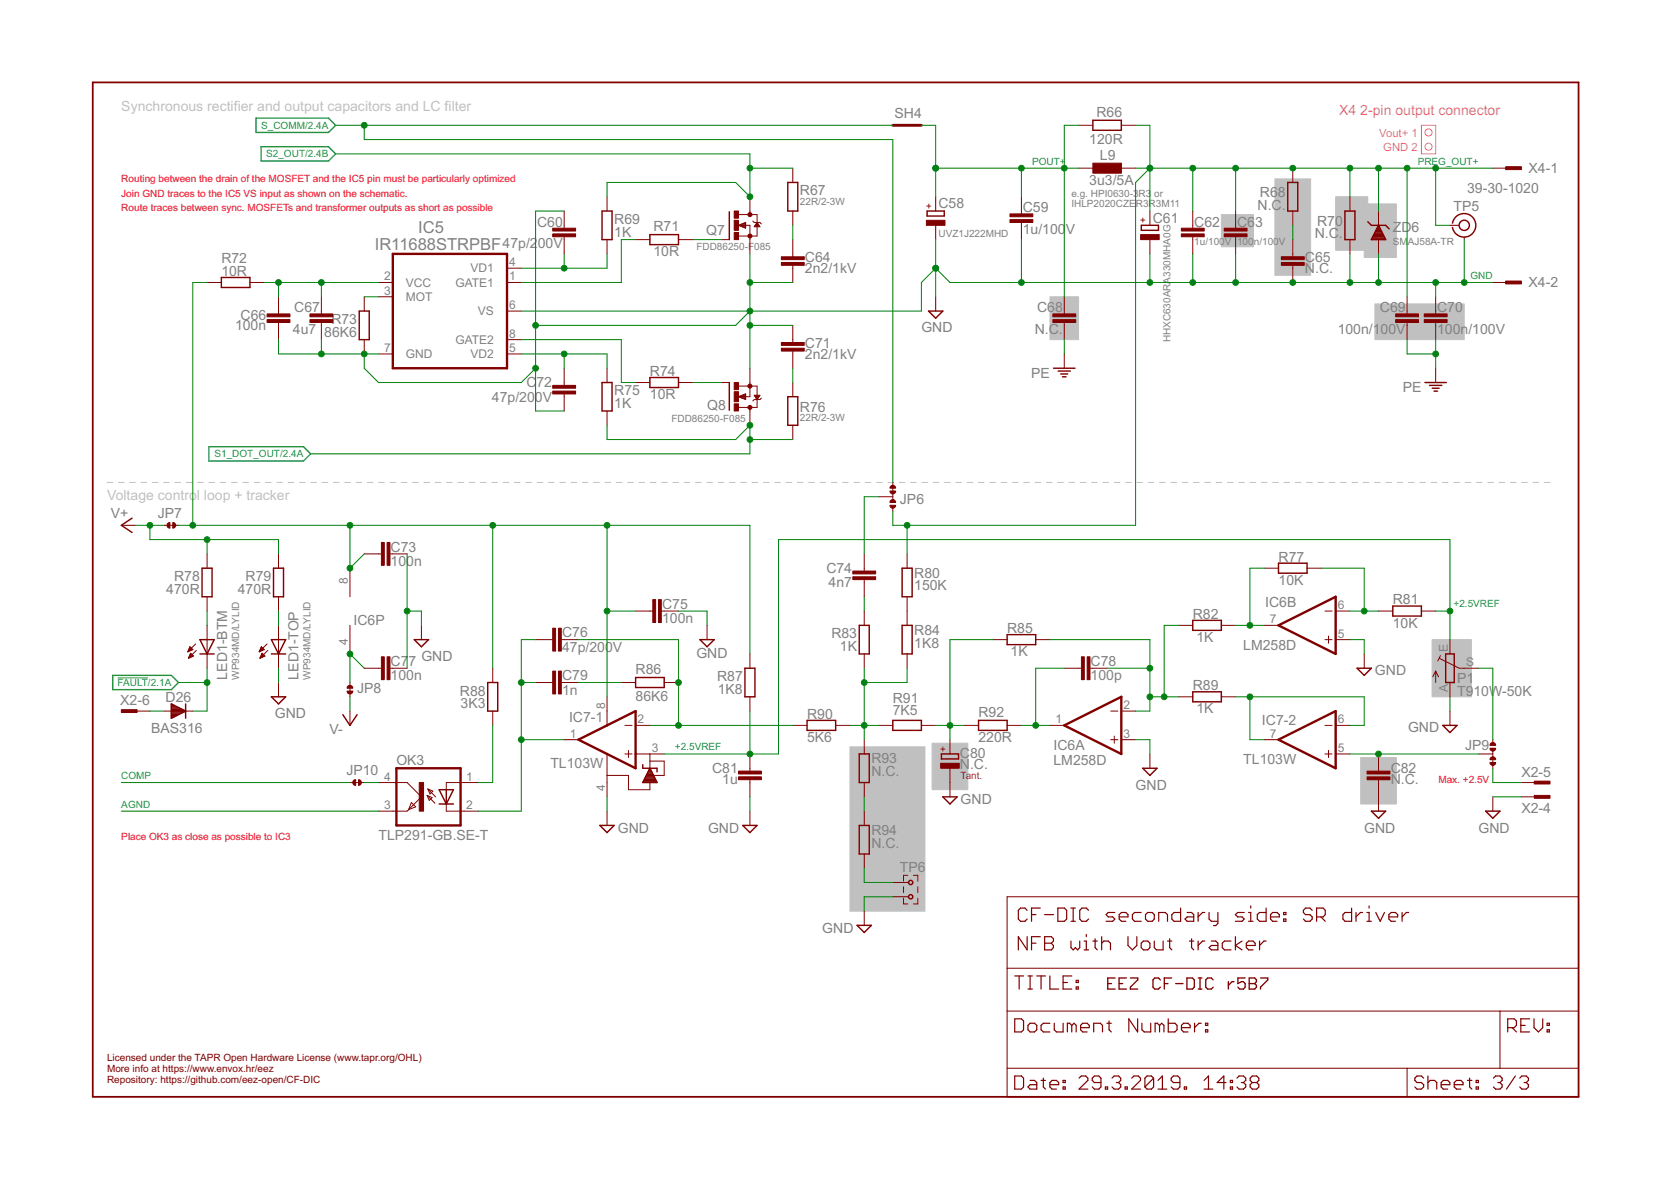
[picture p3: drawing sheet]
<svg xmlns="http://www.w3.org/2000/svg" width="297mm" height="210mm" viewBox="0 0 297 210" stroke-linecap="round" stroke-linejoin="round" font-family="sans-serif">
<g fill="none" stroke="#c0c0c0" stroke-width=".18">
<path d="M19 85.7h1M21 85.7h1.1M23.1 85.7h1M25.1 85.7h1M27.1 85.7h1M29.1 85.7h1M31.1 85.7h1M33.1 85.7h1M35.1 85.7h1M37.1 85.7h1M39.1 85.7h1.1M41.1 85.7h1.1"/>
<path d="M43.2 85.7h1M45.2 85.7h1M47.2 85.7h1M49.2 85.7h1M51.2 85.7h1M53.2 85.7h1M55.2 85.7h1.1M57.3 85.7h1M59.3 85.7h1M61.3 85.7h1M63.3 85.7h1M65.3 85.7h1"/>
<path d="M67.3 85.7h1M69.3 85.7h1M71.3 85.7h1M73.3 85.7h1.1M75.4 85.7h1M77.4 85.7h1M79.4 85.7h1M81.4 85.7h1M83.4 85.7h1M85.4 85.7h1M87.4 85.7h1M89.4 85.7h1"/>
<path d="M91.4 85.7h1.1M93.5 85.7h1M95.5 85.7h1M97.5 85.7h1M99.5 85.7h1M101.5 85.7h1M103.5 85.7h1M105.5 85.7h1.1M107.5 85.7h1.1M109.6 85.7h1M111.6 85.7h1M113.6 85.7h1"/>
<path d="M115.6 85.7h1M117.6 85.7h1M119.6 85.7h1M121.6 85.7h1M123.6 85.7h1.1M125.6 85.7h1.1M127.7 85.7h1M129.7 85.7h1M131.7 85.7h1M133.7 85.7h1M135.7 85.7h1M137.7 85.7h1"/>
<path d="M139.7 85.7h1M141.7 85.7h1M143.7 85.7h1.1M145.8 85.7h1M147.8 85.7h1M149.8 85.7h1M151.8 85.7h1M153.8 85.7h1M155.8 85.7h1M157.8 85.7h1.1M159.9 85.7h1M161.9 85.7h1"/>
<path d="M163.9 85.7h1M165.9 85.7h1M167.9 85.7h1M169.9 85.7h1M171.9 85.7h1M173.9 85.7h1M175.9 85.7h1.1M177.9 85.7h1.1M180 85.7h1M182 85.7h1M184 85.7h1M186 85.7h1"/>
<path d="M188 85.7h1M190 85.7h1M192 85.7h1M194 85.7h1.1M196.1 85.7h1M198.1 85.7h1M200.1 85.7h1M202.1 85.7h1M204.1 85.7h1M206.1 85.7h1M208.1 85.7h1M210.1 85.7h1.1"/>
<path d="M212.2 85.7h1M214.2 85.7h1M216.2 85.7h1M218.2 85.7h1M220.2 85.7h1M222.2 85.7h1M224.2 85.7h1M226.2 85.7h1M228.2 85.7h1.1M230.3 85.7h1M232.3 85.7h1M234.3 85.7h1"/>
<path d="M236.3 85.7h1M238.3 85.7h1M240.3 85.7h1M242.3 85.7h1M244.3 85.7h1M246.4 85.7h1M248.4 85.7h1M250.4 85.7h1M252.4 85.7h1M254.4 85.7h1M256.4 85.7h1M258.4 85.7h1"/>
<path d="M260.4 85.7h1.1M262.4 85.7h1.1M264.5 85.7h1M266.5 85.7h1M268.5 85.7h1M270.5 85.7h1M272.5 85.7h1M274.5 85.7h1"/>
</g>
<g fill="#c0c0c0" stroke="#c0c0c0" stroke-width=".18">
<path d="M254.6 113.7h7v10.1h-7z"/>
<path d="M242.5 36.2h5.7v9.6h-5.7z"/>
<path d="M217.1 38.1h5.7v5.8h-5.7z"/>
<path d="M226.6 31.8h6.4v17.1h-6.4z"/>
<path d="M244.4 54h15.9v6.4h-15.9z"/>
<path d="M165.7 132.1h6.3v8.3h-6.3z"/>
<path d="M237.4 35h5.7v9.5h-5.7z"/>
<path d="M241.9 134.6h6.3v8.3h-6.3z"/>
<path d="M186.6 52.7h5.1v7.7h-5.1z"/>
<path d="M151.1 132.7h13.3v29.2h-13.3z"/>
</g>
<g fill="none" stroke="#800000" stroke-width=".21">
<path d="M180.4 173.5h1.5M181.2 173.5v2.3M182.6 161.8l-.4-.4h-.8l-.4 .4v1.5l.4 .4h.8l.4-.4M182.6 166.5v2.3l-1.6-2.3v2.3M182.7 173.5h.8M182.7 175.8h.8M183.1 173.5v2.3M183.4 162.6h.7M183.4 167.6h.7M184.3 173.5h1.5M184.9 161.4h-1.5v2.3M184.9 166.5h-1.5v2.3"/>
<path d="M185.1 173.5v2.3M185.7 162.6h1.6M185.7 166.5h1.2l.4 .4v.4l-.4 .3 .4 .4v.4l-.4 .4h-1.2zM185.7 167.6h1.2M186.6 173.5v2.3h1.6M188 161.4h1.2l.4 .4v1.5l-.4 .4h-1.2zM189 174.6h.7M190.4 161.4h.8M190.4 163.7h.8M190.4 167.3v1.1l.4 .4 .4-.4 .4 .4 .3-.4v-1.1M190.5 173.5h-1.5v2.3h1.5M190.8 161.4v2.3"/>
<path d="M191.3 175.4h.4v.4h-.4zM191.3 174.2h.4v.4h-.4zM192.7 168.8h.8M192.7 167.3h.4v1.5M193.1 166.1v.4M193.5 161.8l-.4-.4h-.8l-.4 .4v1.5l.4 .4h.8l.4-.4M194.3 167.3h.8M194.7 166.9v1.5l.4 .4M195.8 167.6l.4-.3h.8l.4 .3v1.2M195.8 166.5v2.3M198.2 162.2h-1.2l-.4 .4 .4 .4h.8l.4 .3-.4 .4h-1.2M198.9 163h1.6v-.4l-.4-.4h-.8l-.4 .4v.7l.4 .4h.8"/>
<path d="M200.5 166.5v1.5l.8 .8 .8-.8v-1.5M202.9 162.2h-1.2l-.4 .4v.7l.4 .4h1.2M203.2 167.3h.8l.4 .3v.8l-.4 .4h-.8l-.3-.4v-.8zM203.6 162.6l.4-.4h.8l.4 .4v.7l-.4 .4h-.8l-.4-.4zM205.2 167.3v1.1l.4 .4h1.2v-1.5M206 163.7v-1.5h1.1l.4 .4v1.1M207.5 167.3h.8M207.9 166.9v1.5l.4 .4M209.9 161.4v2.3h-1.2l-.4-.4v-.7l.4-.4h1.2M211 162.2h.8l.4 .4v1.1h-1.2l-.3-.4 .3-.3h1.2M211.4 167.3h.8M211.8 166.9v1.5l.4 .4"/>
<path d="M213 162.2v1.5M213 167.3v1.5M214.2 162.2h-.4l-.8 .8M214.2 167.3h-.4l-.8 .7M214.9 162.2v1.1l.4 .4h1.2M215.3 167.3h.8l.4 .3v1.2h-1.2l-.4-.4 .4-.4h1.2M216.5 162.2v1.9l-.4 .4h-.4M218.8 167.3h-1.1l-.4 .3v.8l.4 .4h1.1M219.6 166.5v2.3M220.8 167.3l-1.2 .7 1.2 .8M221.2 162.2h-1.2l-.4 .4 .4 .4h.8l.4 .3-.4 .4h-1.2M221.6 168h1.5v-.4l-.4-.3h-.7l-.4 .3v.8l.4 .4h.7"/>
<path d="M222 163.7h.7M222 162.2h.3v1.5M222.3 161v.4M223.9 167.3v1.5M225.1 161.4v2.3h-1.2l-.4-.4v-.7l.4-.4h1.2M225.1 167.3h-.4l-.8 .7M225.8 163h1.6v-.4l-.4-.4h-.8l-.4 .4v.7l.4 .4h.8M228.2 163.3h.4v.4h-.4zM228.2 162.2h.4v.4h-.4zM233.3 161.8l-.4-.4h-.8l-.4 .4v.4l.4 .4h.8l.4 .4v.3l-.4 .4h-.8l-.4-.4M234 163h1.2l.4-.4v-.8l-.4-.4h-1.2v2.3M234.8 163l.8 .7"/>
<path d="M240.3 161.4v2.3h-1.2l-.4-.4v-.7l.4-.4h1.2M241 162.2v1.5M242.2 162.2h-.4l-.8 .8M243 163.7h.8M243 162.2h.4v1.5M243.4 161v.4M244.6 162.2l.7 1.5 .8-1.5M246.9 163h1.6v-.4l-.4-.4h-.8l-.4 .4v.7l.4 .4h.8M249.2 162.2v1.5M250.4 162.2h-.4l-.8 .8M180.4 181.1h1.2l.3 .4v1.5l-.3 .4h-1.2zM180.4 191.2h1.2l.3 .4v1.6l-.3 .4h-1.2z"/>
<path d="M182.7 182.2l.4-.3h.8l.4 .3v.8l-.4 .4h-.8l-.4-.4zM183.1 192h.8l.4 .4v1.2h-1.2l-.4-.4 .4-.4h1.2M185.1 192h.7M185.5 191.6v1.6l.3 .4M186.6 192.8h1.6v-.4l-.4-.4h-.8l-.4 .4v.8l.4 .4h.8M186.6 181.9h-1.1l-.4 .3v.8l.4 .4h1.1M187.4 181.9v1.1l.4 .4h1.2v-1.5M189 193.2h.4v.4h-.4zM189 192h.4v.4h-.4zM190.5 182.2l-.4-.3h-.4v1.5M190.5 182.2l.4-.3 .4 .3v1.2M190.5 182.2v1.2"/>
<path d="M191.8 191.6l.4-.4h.8l.4 .4v.4l-1.6 1.6h1.6M192.1 182.6h1.5v-.4l-.3-.3h-.8l-.4 .3v.8l.4 .4h.8M194.4 183.4v-1.5h1.2l.4 .3v1.2M195.7 192.4h-1.2l-.3-.4v-.4l.3-.4h.8l.4 .4v1.6l-.4 .4h-.8l-.3-.4M196.5 193.2h.4v.4h-.4zM196.8 181.9h.7M197.1 181.5v1.5l.4 .4M197.7 191.6l.4-.4h.7l.4 .4v.4l-.4 .4M198.4 192.4h.4M198.8 192.4l.4 .4v.4l-.4 .4h-.7l-.4-.4M200 193.2h.4v.4h-.4zM201.2 191.6l.4-.4h.7l.4 .4v.4l-1.5 1.6h1.5"/>
<path d="M202.2 181.1v2.3l-1.5-2.3v2.3M203 181.9v1.1l.4 .4h1.2v-1.5M205.1 191.6v1.6l-.4 .4h-.8l-.4-.4M205.1 191.6l-.4-.4h-.8l-.4 .4v1.6M205.1 191.6l-1.6 1.6M205.8 193.6h1.6M205.8 192l.8-.8v2.4M206.1 182.2l.4-.3 .4 .3v1.2M206.1 182.2l-.4-.3h-.4v1.5M206.1 182.2v1.2M207.7 181.1v2.3h1.2l.3-.4v-.8l-.3-.3h-1.2M209.7 192.4h-1.1l-.4-.4v-.4l.4-.4h.8l.3 .4v1.6l-.3 .4h-.8l-.4-.4"/>
<path d="M210 182.6h1.6v-.4l-.4-.3h-.8l-.4 .3v.8l.4 .4h.8M210.5 193.2h.4v.4h-.4zM212.3 181.9v1.5M213.5 181.9h-.4l-.8 .7M214 193.6h1.6M214 192l.8-.8v2.4M214.3 183h.4v.4h-.4zM214.3 181.9h.4v.3h-.4zM217.9 192.4h-1.5l1.2-1.2v2.4M218.7 193.2h.4v.4h-.4zM218.7 192h.4v.4h-.4zM219.9 191.6l.4-.4h.7l.4 .4v.4l-.4 .4"/>
<path d="M220.7 192.4h.3M221 192.4l.4 .4v.4l-.4 .4h-.7l-.4-.4M222.6 192.4l-.4 .4v.4l.4 .4h.8l.4-.4v-.4l-.4-.4M222.6 192.4l-.4-.4v-.4l.4-.4h.8l.4 .4v.4l-.4 .4M222.6 192.4h.8M253.1 191.6l-.4-.4h-.8l-.4 .4v.4l.4 .4h.8l.4 .4v.4l-.4 .4h-.8l-.4-.4M253.8 192.4l.4-.4h.8l.4 .4v1.2M253.8 191.2v2.4M256.2 192.8h1.5v-.4l-.4-.4h-.7l-.4 .4v.8l.4 .4h.7M258.5 192.8h1.6v-.4l-.4-.4h-.8l-.4 .4v.8l.4 .4h.8M260.9 192h.7M261.2 191.6v1.6l.4 .4"/>
<path d="M262.4 193.2h.4v.4h-.4zM262.4 192h.4v.4h-.4zM265.5 191.6l.4-.4h.7l.4 .4v.4l-.4 .4M266.3 192.4h.3M266.6 192.4l.4 .4v.4l-.4 .4h-.7l-.4-.4M268 182.6h1.2l.4-.4v-.7l-.4-.4h-1.2v2.3M268.8 182.6l.8 .8M269.4 191.2l-1.6 2.4M270.2 191.6l.3-.4h.8l.4 .4v.4l-.4 .4M270.3 182.2h.8M270.9 192.4h.4M271.3 192.4l.4 .4v.4l-.4 .4h-.8l-.3-.4"/>
<path d="M271.9 181.1h-1.6v2.3h1.6M272.7 181.1v1.5l.8 .8 .7-.8v-1.5M275 183h.4v.4h-.4zM275 181.9h.4v.3h-.4z"/>
</g>
<path d="M16.5 14.6h264.1v180.3h-264.1z" fill="none" stroke="#800000" stroke-width=".32"/>
<g fill="none" stroke="#800000" stroke-width=".18">
<path d="M100.3 37.5v3.1M107.9 35v2.5M131.3 38.1h3.3v3.9h-3.3M131.5 40h1M131.8 39.8h.7M132.1 39.7h.4M132.4 39.6h.1M133.3 35v3.1M133.8 39.3l.3 .2h1l.2 .3M134.3 40h.6M134.4 39.8h.4M134.5 39.7h.2"/>
<path d="M134.5 39.6h.1M134.6 39.5l.5 .8h-1zM140.9 29.9v2.5M140.9 37.5v2.5M166.3 35v2.5M181.6 35v3M181.6 39.5v3.1M191.7 22.3h2.6M191.7 29.9h2.6M199.3 22.3h2.6M199.3 29.9h2.6M204.4 37.5v2.5"/>
<path d="M212 37.5v3.1M219.6 37.5v3.1M229.8 29.9v2.5M229.8 37.5v2.5M240 35v2.5M245 37.5v2.5M265.4 29.9h2.5M36.8 50.2h2.5M44.4 50.2h2.6M49.5 52.7v3.1M49.5 57.3v3.1M57.1 52.7v3.1"/>
<path d="M57.1 57.3v3.1M64.7 52.7v2.6M67.3 50.2h2.5M67.3 52.7h2.5M90.1 50.2h2.6M90.1 55.3h2.6M90.1 47.7h2.6M100.3 42.1v3M107.9 42.6v2.5M113 42.6h2.5M120.6 42.6h2.5M128.2 42.6h1.4"/>
<path d="M131.3 40l1.2-.5v1.1zM131.4 40.1h1.1M131.7 40.2h.8M132 40.3h.5M132.3 40.4h.2M132.4 40h.9v5.1M134.1 40.2h.9M134.2 40.1h.7M140.9 42.6v3M140.9 47.2v3M140.9 57.8v3.1M166.3 40v2.6"/>
<path d="M166.3 52.7v2.6M189.2 52.7v3.1M189.2 57.3v3.1M204.4 42.6v2.5M212 42.1v3M219.6 42.1v3M229.8 42.6v3M229.8 47.2v3M240 42.6v2.5M245 42.6v2.5M250.1 52.7v3.1M250.1 57.3v3.1"/>
<path d="M255.2 52.7v3.1M255.2 57.3v3.1M257.7 40h1.6M260.3 42.1v.5M265.4 50.2h2.5M64.7 60.4v2.5M67.3 62.9h2.5M90.1 62.9h2.6M90.1 60.4h2.6M100.3 65.4v3.1M100.3 70v3M107.9 65.4v2.6"/>
<path d="M107.9 73v2.6M113 68h2.5M120.6 68h2.5M128.2 68h1.4M131.3 70.5l1.2-.5v1zM131.3 68.6h3.3v3.8h-3.3M131.4 70.5h1.1M131.5 70.6h1M131.7 70.4h.8M131.8 70.7h.7M132 70.2h.5M132.1 70.8h.4"/>
<path d="M132.3 70.1h.2M132.4 71h.1M133.3 65.4v5.1h-.9M133.3 72.4v3.2M134.1 70.3h1l-.5 .7zM134.1 70.4h.9M134.2 70.5h.7M134.3 70.6h.6M134.4 70.7h.4M134.5 70.8h.2M134.5 71h.1M135.3 70.8l-.2 .2h-1l-.3 .3"/>
<path d="M140.9 62.4v3M140.9 68v2.5M140.9 75.6v2.5M189.2 62.9v2.5M255.2 65.4v2.6M21.6 93.4h2.5M29.2 93.4h2.5M36.8 98.4v2.6M49.5 98.4v2.6M64.7 98.4h3.1M69.3 98.4h3.1M153.6 98.4v3.1"/>
<path d="M156.2 88.3h2.5M158.7 85.7v3.3M158.7 90.1v.7M161.2 98.4v2.6M33.4 115.8h.1M33.4 115.7h.3M33.5 115.6h.5M33.5 116.9h.2M33.5 115.5h.8M33.6 115.3h.5M33.6 116.8h.4M33.6 116.7h.6"/>
<path d="M33.7 115.2h.3M33.7 115.1h.2M33.7 116.5h.6M33.7 115h.1M33.7 116.4h.5M33.8 115l-.4 .8M33.8 115l.5 .5M33.8 116.3h.3M33.8 116.2h.2M33.9 116.1l.5 .5-.9 .4zM34.3 115.5l-.9 .3M34.8 114.4l-1.4 1.4"/>
<path d="M34.9 115.6l-1.4 1.4M36.8 106.1v2.5M36.8 111.1v7.7M46.1 115.8h.1M46.1 115.7h.3M46.2 115.6h.5M46.2 116.9h.2M46.2 115.5h.8M46.3 115.3h.5M46.3 116.8h.4M46.3 115.2h.4M46.3 116.7h.6"/>
<path d="M46.4 115.1h.2M46.4 116.5h.6M46.4 115h.1M46.4 116.4h.5M46.5 115l-.4 .8M46.5 115l.5 .5M46.5 116.3h.3M46.5 116.2h.2M46.6 116.1l.5 .5-.9 .4zM47 115.5l-.9 .3M47.5 114.4l-1.4 1.4M47.6 115.6l-1.4 1.4"/>
<path d="M49.5 106.1v2.5M49.5 111.1v7.7M62.2 101v5.1M62.2 111.1v5.1M64.7 118.8h3.1M69.3 118.8h3.1M74.9 111.1v2.6M87.6 118.8v2.5M95.2 113.7h3.1M99.8 113.7h3M113 108.6h3M117.6 108.6h3"/>
<path d="M125.7 111.1v2.6M133.3 116.2v2.6M153.6 103v3.1M153.6 108.6v2.5M153.6 116.2v2.6M161.2 106.1v5M161.2 116.2v2.6M176.5 113.7h2.5M184.1 113.7h2.5M189.2 118.8h3M193.8 118.8h3M209.5 111.1h2.5"/>
<path d="M217.1 111.1h2.5M224.7 101h2.6M224.7 111.1h2.6M232.3 101h2.6M235.5 108.6h1.3M235.5 113.7h1.3M236.2 113.1v1.2M237.4 108.6h2.6M237.4 113.7h2.6M242.5 116.2v2.6M245 108.6h2.6M252.7 108.6h2.5"/>
<path d="M255.2 119.3v2M255.2 119.3l-.5 1M255.2 119.3l.5 1M255.9 117l3.5 1.8h3.4M256.1 116.5l-.5 1M257.7 113.7v2.5M24.1 126.4h2.5M29.2 126.4h5.1M49.5 121.3v2.5M62.2 121.3v2.5M62.2 126.4v2.5M62.2 139.1h2.5"/>
<path d="M67.3 139.1h5.1l2.5 2.5-2.5 2.6h-5.1M85 139.1h-5.7v1.3M87.6 126.4v2.5M95.2 121.3h3.1M99.8 121.3h3M100.3 131.5h2.5M107.9 137.8h3.8v2.6h3.8v-1.3M107.9 123.8v5.1M107.9 134v7.6M110.4 121.3h2.6M111.1 128.9h1.3M111.1 134h1.3"/>
<path d="M111.7 133.4v1.2M113 128.9h2.5M113 134h5.1M115.5 134v2.5M115.5 135.3h2.6v2.5h-1.9M118.1 121.3h2.5M133.3 123.8v2.6M133.3 134v3.1M133.3 138.6v3M140.9 128.9h2.6M148.5 128.9h2.6M153.6 131.5v2.5"/>
<path d="M153.6 139.1v2.5M156.2 128.9h2.5M163.8 128.9h2.5M168.9 131.5v2.5M168.9 136.5v5.1M171.4 128.9h2.5M179 128.9h2.6M186.6 128.9h2.6M197.4 131.5h1.3M197.4 126.4h1.3M198.1 130.8v1.3M199.3 131.5h2.6"/>
<path d="M199.3 126.4h2.6M204.4 134v2.5M209.5 123.8h2.5M217.1 123.8h2.5M224.7 131.5h2.6M235.5 128.9h1.3M235.5 134h1.3M236.2 133.4v1.2M237.4 128.9h2.6M237.4 134h2.6M245 134v3.1M245 138.6v5.6"/>
<path d="M257.7 121.3v2.5M257.7 126.4v2.5M262.8 134h2.6M265.4 131.5v.7M265.4 133.2v3.3M270.4 139.1h2.6M73.1 142.6l.8 .8-1.3 .5zM75.9 141.4l1.4 1.4M75.9 141.4l.9 .4-.5 .5zM76.1 140.2l.8 .4-.5 .5zM76.1 140.2l1.3 1.4M79.3 142.9v1.3h5.7"/>
<path d="M107.9 144.2v2.5M133.3 144.2v2.5M153.6 144.2v2.5M153.6 151.8v2.5M158.7 159.4h2.8M158.7 156.8h2.8M160.6 159.6v1.1h.8M160.6 157.6v1M161.4 155.6h-.8v1M162.4 155.6h.8v1M163.2 157.6v1M163.2 159.6v1.1h-.8"/>
<path d="M179 159.4h101.6v35.5h-101.6zM265.4 141.6v2.6M270.4 141.6h2.6M153.6 161.9v2.6M179 179.7h101.6M179 172.1h101.6M266.6 179.7v10.2M179 189.9h101.6M250.1 189.9v5"/>
</g>
<g fill="none" stroke="#800000" stroke-width=".23">
<path d="M196.9 174.8h.7M198.2 173.8h-1.3v2h1.3M198.9 174.8h.7M200.2 173.8h-1.3v2h1.3M200.9 173.8h1.3v.4l-1.3 1.3v.3h1.3M206.3 174.2l-.4-.4h-.6l-.3 .4v1.3l.3 .3h.6l.4-.3M207 174.8h.6M208.3 173.8h-1.3v2M209 174.8h1.3M211 173.8h1l.3 .4v1.3l-.3 .3h-1zM213 173.8h.7M213 175.8h.7"/>
<path d="M213.3 173.8v2M215.6 174.2l-.3-.4h-.6l-.4 .4v1.3l.4 .3h.6l.3-.3M218.4 174.5v1.3M219.4 174.5h-.4l-.6 .6M221.3 173.8h-1.3v1l.7-.3h.3l.3 .3v.7l-.3 .3h-.6l-.4-.3M222.1 173.8h.9l.4 .4v.3l-.4 .3 .4 .3v.4l-.4 .3h-.9zM222.1 174.8h.9M224.1 173.8h1.3v.4l-1.3 1.3v.3"/>
</g>
<g fill="#800000" stroke="#800000" stroke-width=".18">
<path d="M47.5 56.8h4v.5h-4z"/>
<path d="M47.5 55.8h4v.5h-4z"/>
<path d="M130.5 41.3h.8v1.3h-.8z"/>
<path d="M130.5 37.5h.8v1.3h-.8z"/>
<path d="M130.5 39.2h.8v1.7h-.8z"/>
<path d="M130.5 68h.8v1.3h-.8z"/>
<path d="M130.5 71.8h.8v1.2h-.8z"/>
<path d="M130.5 69.6h.8v1.8h-.8z"/>
<path d="M138.9 46.7h4.1v.5h-4.1z"/>
<path d="M138.9 45.6h4.1v.5h-4.1z"/>
<path d="M138.9 60.9h4.1v.5h-4.1z"/>
<path d="M138.9 61.9h4.1v.5h-4.1z"/>
<path d="M179.5 39h4.1v.5h-4.1z"/>
<path d="M179.5 38h4.1v.5h-4.1z"/>
<path d="M55.1 56.8h4.1v.5h-4.1z"/>
<path d="M55.1 55.8h4.1v.5h-4.1z"/>
<path d="M164.7 39.2h3.3v.8h-3.3z"/>
<path d="M193.3 116.7h.5v4.1h-.5z"/>
<path d="M192.2 116.7h.5v4.1h-.5z"/>
<path d="M68.8 96.4h.5v4.1h-.5z"/>
<path d="M67.8 96.4h.5v4.1h-.5z"/>
<path d="M68.8 116.7h.5v4.1h-.5z"/>
<path d="M67.8 116.7h.5v4.1h-.5z"/>
<path d="M131.3 138.1h4v.5h-4z"/>
<path d="M131.3 137.1h4v.5h-4z"/>
<path d="M99.3 119.3h.5v4h-.5z"/>
<path d="M98.3 119.3h.5v4h-.5z"/>
<path d="M99.3 111.7h.5v4h-.5z"/>
<path d="M98.3 111.7h.5v4h-.5z"/>
<path d="M117.1 106.6h.5v4h-.5z"/>
<path d="M116 106.6h.5v4h-.5z"/>
<path d="M167.2 135.7h3.3v.8h-3.3z"/>
<path d="M194.3 29h5v1.8h-5z"/>
<path d="M210 41.6h4.1v.5h-4.1z"/>
<path d="M210 40.6h4.1v.5h-4.1z"/>
<path d="M217.6 41.6h4.1v.5h-4.1z"/>
<path d="M217.6 40.6h4.1v.5h-4.1z"/>
<path d="M227.8 45.6h4v.5h-4z"/>
<path d="M227.8 46.7h4v.5h-4z"/>
<path d="M248.1 56.8h4.1v.5h-4.1z"/>
<path d="M248.1 55.8h4.1v.5h-4.1z"/>
<path d="M253.2 56.8h4v.5h-4z"/>
<path d="M253.2 55.8h4v.5h-4z"/>
<path d="M74.5 139.1h.8v5.1h-.8z"/>
<path d="M243 138.1h4.1v.5h-4.1z"/>
<path d="M243 137.1h4.1v.5h-4.1z"/>
<path d="M151.6 102.5h4.1v.5h-4.1z"/>
<path d="M151.6 101.5h4.1v.5h-4.1z"/>
<path d="M267.7 50h2.7v.5h-2.7z"/>
<path d="M267.7 29.6h2.7v.5h-2.7z"/>
<path d="M202.8 41.7h3.3v.9h-3.3z"/>
<path d="M272.7 138.8h2.8v.5h-2.8z"/>
<path d="M187.2 56.8h4v.5h-4z"/>
<path d="M187.2 55.8h4v.5h-4z"/>
<path d="M272.7 141.4h2.8v.5h-2.8z"/>
<path d="M21.6 126.1h2.8v.5h-2.8z"/>
<path d="M98.3 68.5h4v.5h-4z"/>
<path d="M98.3 69.5h4v.5h-4z"/>
<path d="M98.3 41.6h4v.5h-4z"/>
<path d="M98.3 40.6h4v.5h-4z"/>
</g>
<g fill="none" stroke="#800000" stroke-width=".25">
<path d="M107 37.5h1.8v5.1h-1.8zM129.6 37.6v5M140 32.4h1.8v5.1h-1.8zM164.8 37.5h3.1v.9h-3.1zM194.3 21.4h5v1.8h-5zM228.9 32.4h1.8v5.1h-1.8zM239.1 37.5h1.8v5.1h-1.8zM243.1 39.4l.7 .6h2.5l.7 .7M258.2 39.7a2.1 2.1 0 0 1 3.2-1.4 2.1 2.1 0 0 1 0 3.5 2.1 2.1 0 0 1-3.2-1.4M39.3 49.3h5.1v1.8h-5.1zM63.9 55.3h1.7v5.1h-1.7zM115.5 41.7h5.1v1.8h-5.1z"/>
<path d="M165.1 55.3h2.5l-1.3 1.3zM202.9 40h3v.9h-3zM243.8 42.5h2.5M243.9 42.3h2.3M244 42.1h2.1M244.1 41.9h1.9M244.3 41.6h1.6M244.4 41.4h1.3M244.5 41.2h1.1M244.6 41h.9M244.7 40.7h.7M244.8 40.5h.5"/>
<path d="M244.9 40.3h.3M245 40.1h.1M245 40l1.3 2.6h-2.5zM107 68h1.8v5h-1.8zM115.5 67.1h5.1v1.8h-5.1zM129.6 68v4.9M140 70.5h1.8v5.1h-1.8zM187.3 65.4h3.8M188.1 66h2.2M188.6 66.5h1.2M188.9 67h.6M253.3 68h3.8"/>
<path d="M254.1 68.5h2.2M254.6 69h1.2M254.9 69.5h.6M23.5 92.1l-1.9 1.3 1.9 1.2M35.5 113.7h2.6l-1.3 2.5zM35.5 116.2h2.6M35.9 101h1.8v5.1h-1.8zM48.2 113.7h2.6l-1.3 2.5zM48.2 116.2h2.6M48.6 101h1.8v5.1h-1.8zM73.6 113.7h2.6l-1.3 1.3zM124.4 113.7h2.6l-1.3 1.3z"/>
<path d="M132.4 118.8h1.8v5h-1.8zM152.7 111.1h1.8v5.1h-1.8zM160.4 101h1.7v5.1h-1.7zM160.4 111.1h1.7v5.1h-1.7zM179 112.8h5.1v1.8h-5.1zM212 110.3h5.1v1.7h-5.1zM227.3 100.1h5v1.8h-5zM241.2 118.8h2.6l-1.3 1.2zM247.6 107.7h5.1v1.8h-5.1zM257 116.2h1.5v5.1h-1.5zM30.5 125.1l2.5 1.3-2.5 1.3zM30.5 127.6h.1"/>
<path d="M30.5 127.4h.5M30.5 127.2h.9M30.5 127h1.4M30.5 126.7h1.8M30.5 126.5h2.2M30.5 126.3h2.3M30.5 126.1h1.9M30.5 125.8h1.4M30.5 125.6h1M30.5 125.4h.5M30.5 125.2h.1M33 125.1v2.6"/>
<path d="M48.2 123.8h2.6l-1.3 1.3zM60.9 127l1.3 1.9 1.3-1.9M86.7 121.3h1.8v5.1h-1.8zM113 120.4h5.1v1.8h-5.1zM114.3 135.9v.6h2.5v.7M114.3 139h2.4M114.4 138.7h2.2M114.6 138.5h1.9M114.7 138.3h1.7M114.8 138.1h1.5M114.9 137.8h1.3M115 137.6h1.1"/>
<path d="M115.1 137.4h.9M115.2 137.2h.6M115.3 136.9h.4M115.4 136.7h.2M115.5 136.5l1.3 2.6h-2.5zM143.5 128h5v1.8h-5zM152.7 134h1.8v5.1h-1.8zM158.7 128h5.1v1.8h-5.1zM167.3 134h3.1v.9h-3.1zM173.9 128h5.1v1.8h-5.1zM203.1 136.5h2.6l-1.3 1.3zM212 123h5.1v1.7h-5.1z"/>
<path d="M256.5 128.9h2.5l-1.3 1.3zM78.1 140.4h2.5l-1.3 2.5zM78.1 142.9h2.5M79.3 140.4v2.5M106.6 146.7h2.6l-1.3 1.3zM132 146.7h2.6l-1.3 1.3zM152.7 146.7h1.8v5.1h-1.8zM167.6 141.6h2.5l-1.2 1.3zM243.8 144.2h2.5l-1.3 1.2zM264.1 144.2h2.5l-1.2 1.2zM152.4 164.5h2.5l-1.3 1.2z"/>
<circle cx="260.3" cy="40" r=".91"/>
<circle cx="161.9" cy="159.4" r=".38"/>
<circle cx="161.9" cy="156.8" r=".38"/>
</g>
<g fill="#800000" stroke="#800000" stroke-width=".18">
<path d="M265 132.1l.5-.1 .3 .2 .1 .3h-1z" fill-rule="evenodd"/>
<path d="M264.9 133h.5v.5l-.4-.2z" fill-rule="evenodd"/>
<path d="M265.4 133h.5l-.1 .2-.4 .3z" fill-rule="evenodd"/>
<path d="M264.9 135.5h.5v.5l-.4-.1z" fill-rule="evenodd"/>
<path d="M265.4 135.5h.5l-.1 .3-.4 .2z" fill-rule="evenodd"/>
<path d="M265 134.6l.5-.1 .3 .3 .1 .2h-1z" fill-rule="evenodd"/>
<path d="M63.7 138.6l.4 .1 .1 .4h-.5z" fill-rule="evenodd"/>
<path d="M63.7 139.1h.5l-.1 .3-.4 .2z" fill-rule="evenodd"/>
<path d="M62.8 138.7l.4-.1v1l-.3-.1-.2-.2z" fill-rule="evenodd"/>
<path d="M30.7 93.4h.5v.2l-.5 .3z" fill-rule="evenodd"/>
<path d="M30.7 92.9l.4 .1 .1 .4h-.5z" fill-rule="evenodd"/>
<path d="M29.8 93l.4-.1-.1 1a.5 .5 0 0 1-.3-.9z" fill-rule="evenodd"/>
<path d="M61.7 122.8h.5v.5l-.4-.1z" fill-rule="evenodd"/>
<path d="M62.2 122.8h.5l-.3 .5h-.2z" fill-rule="evenodd"/>
<path d="M61.9 121.9l.5-.1 .3 .3v.2h-1z" fill-rule="evenodd"/>
<path d="M158.2 89.8h1a.51 .51 0 0 1-.5 .5 .51 .51 0 0 1-.5-.5z" fill-rule="evenodd"/>
<path d="M158.3 88.9l.4-.1v.5h-.5z" fill-rule="evenodd"/>
<path d="M158.7 88.8l.4 .1 .1 .4h-.5z" fill-rule="evenodd"/>
<path d="M158.3 86.4l.4-.1v.5h-.5z" fill-rule="evenodd"/>
<path d="M158.7 86.3l.4 .1 .1 .4h-.5z" fill-rule="evenodd"/>
<path d="M158.2 87.3h1a.51 .51 0 0 1-.5 .5 .51 .51 0 0 1-.5-.5z" fill-rule="evenodd"/>
<circle cx="133.3" cy="38.1" r=".36"/>
<circle cx="133.3" cy="42" r=".36"/>
<circle cx="133.3" cy="72.4" r=".36"/>
<circle cx="133.3" cy="68.6" r=".36"/>
</g>
<path d="M69.8 45.1h20.3v20.3h-20.3zM227.3 111.1l10.1-5v10.1zM70.5 136.5h11.4v10.2h-11.4zM102.8 131.5l10.2-5.1v10.1zM189.2 128.9l10.1-5.1v10.2zM227.3 131.5l10.1-5.1v10.1z" fill="none" stroke="#800000" stroke-width=".42"/>
<path d="M158.7 22.3h5.1" fill="none" stroke="#800000" stroke-width=".51"/>
<g fill="none" stroke="#008000" stroke-width=".18">
<path d="M59.7 27.3h73.6v7.7l-2.5-2.6h-22.9v2.6M59.7 22.3h99M64.7 22.3v2.5h94v60.9M100.3 37.5h-5.1v35.5h5.1M133.3 29.9h7.6M163.8 22.3h2.5v12.7M166.3 29.9h25.4M181.6 29.9v5.1M191.7 22.3h-2.5v30.4M201.9 22.3h2.5v15.2M201.9 29.9h63.5M204.4 29.9l-2.5 2.5v61h-43.2v-2.6"/>
<path d="M212 29.9v7.6M219.6 29.9v7.6M240 29.9v5.1M245 29.9v7.6M250.1 29.9v22.8M255.2 29.9v10.1h2.5M36.8 50.2h-2.5v43.2M47 50.2h20.3M49.5 50.2v2.5M57.1 50.2v2.5M64.7 52.7h2.6M100.3 45.1v2.6"/>
<path d="M107.9 45.1v2.6h-15.2M113 42.6h-2.6v7.6h-17.7M123.1 42.6h5.1M133.3 50.2h7.6M133.3 45.1v20.3M133.3 55.3l-2.5 2.5h-35.6M133.3 57.8h7.6M140.9 40v2.6M166.3 42.6v10.1M181.6 42.6v7.6M204.4 45.1v5.1M212 45.1v5.1"/>
<path d="M219.6 45.1v5.1M229.8 40v2.6M240 45.1v5.1M245 45.1v5.1M255.2 50.2v2.5M260.3 42.6v7.6M265.4 50.2h-96.5l-2.6-2.5-2.5 2.5v5.1h-71.1M49.5 60.4v2.5h17.8M57.1 60.4v2.5M64.7 62.9v2.5l2.6 2.6h25.4l2.5-2.6M92.7 60.4h17.7v7.6h2.6M92.7 62.9h15.2v2.5"/>
<path d="M100.3 62.9v2.5M107.9 75.6v2.5h22.9l2.5-2.5v5.1h-78.1M123.1 68h5.1M133.3 78.1h7.6M140.9 65.4v2.6M189.2 60.4v2.5M250.1 60.4v2.5h5.1M255.2 60.4v5M24.1 93.4h5.1M26.6 93.4v2.5h22.9v2.5M31.7 93.4h101.6v22.8M36.8 95.9v2.5"/>
<path d="M62.2 93.4v7.6l2.5-2.6M72.4 98.4v20.4M87.6 93.4v25.4M107.9 93.4v30.4M156.2 88.3h-2.6v10.1M161.2 93.4v5M36.8 118.8v7.6h-2.5M36.8 108.6v2.5M49.5 108.6v2.5M49.5 118.8v2.5M64.7 118.8l-2.5-2.6v5.1M72.4 108.6h2.5v2.5"/>
<path d="M95.2 113.7h-2.5v30.5h-7.7M102.8 113.7h17.8v15.2M107.9 108.6h5.1M120.6 108.6h5.1v2.5M153.6 106.1v2.5M153.6 118.8v12.7M161.2 118.8v2.5h-7.6M176.5 113.7h-7.6v17.8M186.6 113.7h17.8v12.7h-2.5M189.2 118.8h-5.1v10.1M196.8 118.8h7.6M209.5 111.1h-2.6v12.7"/>
<path d="M219.6 111.1h5.1M224.7 101h-2.5v10.1M234.9 101h7.6v7.6M240 113.7h2.5v2.5M240 108.6h5M255.2 108.6h2.5M257.7 113.7v-17.8h-119.3v38.1h-20.3M262.8 118.8h2.6v12.7M21.6 139.1h40.6M26.6 126.4h2.6M31.7 121.3h5.1M62.2 123.8v2.6"/>
<path d="M64.7 139.1h2.6M87.6 128.9v10.2h-2.6M92.7 131.5h7.6M92.7 121.3h2.5M102.8 121.3h7.6M115.5 128.9h25.4M133.3 126.4v7.6M151.1 128.9h5.1M166.3 128.9h5.1M181.6 128.9h5M201.9 131.5h2.5v2.5M204.4 123.8h5.1"/>
<path d="M219.6 123.8h22.9v5.1h-2.5M222.2 123.8v7.7h2.5M240 134h22.8M257.7 123.8v2.6M265.4 136.5v2.6h5M21.6 144.2h45.7M107.9 141.6v2.6M133.3 141.6v2.6M153.6 141.6v2.6M153.6 154.3v2.5h5.1M158.7 159.4h-5.1v2.5M265.4 141.6h5"/>
</g>
<g fill="#008000" stroke="#008000" stroke-width=".18">
<circle cx="57.1" cy="50.2" r=".51"/>
<circle cx="49.5" cy="50.2" r=".51"/>
<circle cx="166.3" cy="47.7" r=".51"/>
<circle cx="204.4" cy="50.2" r=".51"/>
<circle cx="260.3" cy="50.2" r=".51"/>
<circle cx="229.8" cy="50.2" r=".51"/>
<circle cx="255.2" cy="50.2" r=".51"/>
<circle cx="240" cy="50.2" r=".51"/>
<circle cx="212" cy="50.2" r=".51"/>
<circle cx="219.6" cy="50.2" r=".51"/>
<circle cx="181.6" cy="50.2" r=".51"/>
<circle cx="64.7" cy="62.9" r=".51"/>
<circle cx="57.1" cy="62.9" r=".51"/>
<circle cx="245" cy="50.2" r=".51"/>
<circle cx="133.3" cy="55.3" r=".51"/>
<circle cx="133.3" cy="57.8" r=".51"/>
<circle cx="133.3" cy="50.2" r=".51"/>
<circle cx="95.2" cy="57.8" r=".51"/>
<circle cx="95.2" cy="65.4" r=".51"/>
<circle cx="72.4" cy="108.6" r=".51"/>
<circle cx="64.7" cy="22.3" r=".51"/>
<circle cx="204.4" cy="29.9" r=".51"/>
<circle cx="229.8" cy="29.9" r=".51"/>
<circle cx="250.1" cy="29.9" r=".51"/>
<circle cx="212" cy="29.9" r=".51"/>
<circle cx="219.6" cy="29.9" r=".51"/>
<circle cx="240" cy="29.9" r=".51"/>
<circle cx="255.2" cy="29.9" r=".51"/>
<circle cx="245" cy="29.9" r=".51"/>
<circle cx="161.2" cy="93.4" r=".51"/>
<circle cx="181.6" cy="29.9" r=".51"/>
<circle cx="166.3" cy="29.9" r=".51"/>
<circle cx="189.2" cy="29.9" r=".51"/>
<circle cx="168.9" cy="128.9" r=".51"/>
<circle cx="222.2" cy="123.8" r=".51"/>
<circle cx="242.5" cy="108.6" r=".51"/>
<circle cx="222.2" cy="111.1" r=".51"/>
<circle cx="184.1" cy="128.9" r=".51"/>
<circle cx="133.3" cy="134" r=".51"/>
<circle cx="257.7" cy="108.6" r=".51"/>
<circle cx="120.6" cy="121.3" r=".51"/>
<circle cx="120.6" cy="128.9" r=".51"/>
<circle cx="206.9" cy="123.8" r=".51"/>
<circle cx="204.4" cy="118.8" r=".51"/>
<circle cx="204.4" cy="123.8" r=".51"/>
<circle cx="36.8" cy="95.9" r=".51"/>
<circle cx="26.6" cy="93.4" r=".51"/>
<circle cx="245" cy="134" r=".51"/>
<circle cx="92.7" cy="131.5" r=".51"/>
<circle cx="92.7" cy="121.3" r=".51"/>
<circle cx="133.3" cy="75.6" r=".51"/>
<circle cx="133.3" cy="78.1" r=".51"/>
<circle cx="255.2" cy="62.9" r=".51"/>
<circle cx="62.2" cy="116.2" r=".51"/>
<circle cx="36.8" cy="121.3" r=".51"/>
<circle cx="107.9" cy="93.4" r=".51"/>
<circle cx="107.9" cy="108.6" r=".51"/>
<circle cx="87.6" cy="93.4" r=".51"/>
<circle cx="62.2" cy="101" r=".51"/>
<circle cx="62.2" cy="93.4" r=".51"/>
<circle cx="34.3" cy="93.4" r=".51"/>
<circle cx="153.6" cy="128.9" r=".51"/>
<circle cx="153.6" cy="121.3" r=".51"/>
<circle cx="100.3" cy="47.7" r=".51"/>
<circle cx="100.3" cy="62.9" r=".51"/>
<circle cx="133.3" cy="35" r=".51"/>
<circle cx="133.3" cy="29.9" r=".51"/>
</g>
<g fill="none" stroke="#f0f" stroke-width=".18">
<path d="M252.7 22.3h2.5v5h-2.5z"/>
<circle cx="253.9" cy="23.5" r=".64"/>
<circle cx="253.9" cy="26.1" r=".64"/>
</g>
<path d="M45.5 21h12.9l1.3 1.3-1.3 1.2h-12.9zM46.4 26.1h12l1.3 1.2-1.3 1.3h-12zM37.1 79.4h16.9l1.2 1.3-1.2 1.2h-16.9zM20 120h10.5l1.2 1.3-1.2 1.3h-10.5z" fill="none" stroke="#008080" stroke-width=".25"/>
<path d="M20.9 120.5h5.4" fill="none" stroke="#008080" stroke-width=".18"/>
<g font-size="2.9" fill="#808080">
<text x="74.3" y="41.4">IC5</text>
<text x="66.6" y="44.5">IR11688STRPBF</text>
</g>
<g font-size="2.5" fill="#c0c0c0">
<text x="21.6" y="19.7">Synchronous rectifier and output capacitors and LC filter</text>
<text x="19" y="88.9">Voltage contro</text>
<text x="35" y="88.9">l loop + tracker</text>
</g>
<g font-size="2.5" fill="#808080">
<text x="159" y="21">SH4</text>
<text x="194.9" y="20.8">R66</text>
<text x="193.6" y="25.6">120R</text>
<text x="195.5" y="28.5">L9</text>
<text x="142.2" y="34.7">R67</text>
<text x="193.6" y="32.8">3u3/5A</text>
<text x="224" y="35.1">R6</text>
<text x="227.2" y="35.1">8</text>
<text x="260.8" y="34.3">39-30-1020</text>
<text x="271.7" y="30.8">X4-1</text>
<text x="95.5" y="40.3">C60</text>
<text x="109.2" y="39.8">R69</text>
<text x="116.2" y="41.1">R71</text>
<text x="125.5" y="41.8">Q7</text>
<text x="166.8" y="37">C58</text>
<text x="181.8" y="41.6">1u/100</text>
<text x="181.8" y="37.8">C59</text>
<text x="189.5" y="41.6">V</text>
<text x="204.9" y="39.6">C61</text>
<text x="212.3" y="40.3">C62</text>
<text x="219.9" y="40.3">C6</text>
<text x="223.1" y="40.3">3</text>
<text x="223.5" y="37.3">N.C.</text>
<text x="234.1" y="40.1">R70</text>
<text x="247.6" y="41.3">ZD6</text>
<text x="258.4" y="37.5">TP5</text>
<text x="39.3" y="46.8">R72</text>
<text x="89.4" y="44.1">47p/2</text>
<text x="95.6" y="44.1">00V</text>
<text x="109.2" y="42.1">1K</text>
<text x="116.2" y="45.5">10R</text>
<text x="143.1" y="46.6">C64</text>
<text x="232" y="46.6">C65</text>
<text x="233.7" y="42.3">N.C</text>
<text x="238" y="42.3">.</text>
<text x="39.3" y="49.1">10R</text>
<text x="143.1" y="48.6">2n2/1kV</text>
<text x="232" y="48.6">N.C.</text>
<text x="271.7" y="51.1">X4-2</text>
<text x="41.8" y="58.7">100n</text>
<text x="42.8" y="56.8">C66</text>
<text x="52.1" y="59.3">4u7</text>
<text x="52.3" y="55.5">C67</text>
<text x="57.6" y="59.9">86K6</text>
<text x="58.9" y="57.6">R73</text>
<text x="163.8" y="59.1">GND</text>
<text x="183.9" y="59.3">N.C.</text>
<text x="184.4" y="55.5">C68</text>
<text x="237.8" y="59.3">100n/100V</text>
<text x="245.3" y="55.5">C69</text>
<text x="255.5" y="59.3">100n</text>
<text x="255.5" y="55.5">C70</text>
<text x="261" y="59.3">/100V</text>
<text x="143.1" y="63.8">2n2/1kV</text>
<text x="143.1" y="61.9">C71</text>
<text x="87.4" y="71.4">47p/200V</text>
<text x="93.6" y="68.9">C</text>
<text x="95.4" y="68.9">72</text>
<text x="109.2" y="70.3">R75</text>
<text x="115.5" y="70.9">10R</text>
<text x="115.5" y="66.8">R74</text>
<text x="183.3" y="67.2">PE</text>
<text x="249.3" y="69.8">PE</text>
<text x="109.2" y="72.5">1K</text>
<text x="125.7" y="72.9">Q8</text>
<text x="142.2" y="73.2">R76</text>
<text x="160" y="89.6">JP6</text>
<text x="19.7" y="92.1">V+</text>
<text x="28.1" y="92.1">JP7</text>
<text x="69.4" y="100.6">100n</text>
<text x="69.4" y="98.1">C73</text>
<text x="146.9" y="101.9">C74</text>
<text x="227.3" y="99.8">R77</text>
<text x="29.6" y="105.6">470R</text>
<text x="31" y="103.3">R78</text>
<text x="42.3" y="105.6">470R</text>
<text x="43.7" y="103.3">R79</text>
<text x="147.3" y="104.4">4n7</text>
<text x="162.5" y="104.9">150K</text>
<text x="162.5" y="102.7">R80</text>
<text x="224.9" y="107.8">IC6B</text>
<text x="227.3" y="103.9">10K</text>
<text x="247.6" y="107.4">R81</text>
<text x="62.8" y="111.1">IC6P</text>
<text x="99.9" y="113.3">C76</text>
<text x="117.7" y="110.8">100n</text>
<text x="117.7" y="108.2">C75</text>
<text x="147.8" y="113.5">R83</text>
<text x="162.5" y="112.8">R84</text>
<text x="179" y="112.5">R85</text>
<text x="212" y="110">R82</text>
<text x="247.6" y="111.5">10K</text>
<text x="69.4" y="118.4">C7</text>
<text x="72.6" y="118.4">7</text>
<text x="74.9" y="117.5">GND</text>
<text x="99.9" y="115.8">47p/200V</text>
<text x="113" y="119.8">R86</text>
<text x="123.8" y="116.9">GND</text>
<text x="149.3" y="115.7">1K</text>
<text x="162.5" y="115.1">1K8</text>
<text x="179.7" y="116.6">1K</text>
<text x="193.9" y="118.4">C78</text>
<text x="212.7" y="114.1">1K</text>
<text x="221" y="115.5">LM258D</text>
<text x="21.4" y="125.4">X2-6</text>
<text x="29.4" y="124.8">D26</text>
<text x="40.4" y="120.8" transform="rotate(-90 40.4 120.8)">LED1-BTM</text>
<text x="53.1" y="120.8" transform="rotate(-90 53.1 120.8)">LED1-TOP</text>
<text x="63.5" y="123.2">JP8</text>
<text x="69.4" y="120.9">100n</text>
<text x="81.8" y="123.6">R88</text>
<text x="81.9" y="125.9">3K3</text>
<text x="99.9" y="123.5">1n</text>
<text x="99.9" y="120.9">C79</text>
<text x="113" y="124.6">86K6</text>
<text x="127.5" y="121.1">R87</text>
<text x="127.6" y="123.3">1K8</text>
<text x="158.7" y="124.9">R91</text>
<text x="193.9" y="120.9">100p</text>
<text x="212" y="122.7">R89</text>
<text x="244.4" y="120">GND</text>
<text x="259" y="123.7">T9</text>
<text x="259" y="121.4">P1</text>
<text x="261.9" y="123.7">10W-50K</text>
<text x="26.9" y="130.3">BAS316</text>
<text x="48.9" y="127.5">GND</text>
<text x="58.6" y="130.4">V-</text>
<text x="101.2" y="128.3">IC7-1</text>
<text x="143.5" y="131.8">5K6</text>
<text x="143.5" y="127.8">R90</text>
<text x="158.7" y="127.1">7K5</text>
<text x="173.9" y="131.8">220R</text>
<text x="173.9" y="127.4">R92</text>
<text x="212.7" y="126.8">1K</text>
<text x="224.3" y="128.8">IC7-2</text>
<text x="250.3" y="130.1">GND</text>
<text x="61.6" y="137.8">JP10</text>
<text x="70.5" y="135.9">OK3</text>
<text x="97.8" y="136.5">TL103W</text>
<text x="126.6" y="137.4">C81</text>
<text x="154.9" y="137.9">N.C.</text>
<text x="154.9" y="135.7">R93</text>
<text x="170.6" y="136.7">N</text>
<text x="170.6" y="134.8">C</text>
<text x="172.4" y="136.7">.C.</text>
<text x="172.4" y="134.8">80</text>
<text x="187.3" y="135.9">LM258D</text>
<text x="187.3" y="133.4">IC6A</text>
<text x="221" y="135.8">TL103W</text>
<text x="247.2" y="137.4">C82</text>
<text x="260.4" y="133.4">JP9</text>
<text x="128.4" y="139.3">1u</text>
<text x="170.8" y="142.9">GND</text>
<text x="201.9" y="140.3">GND</text>
<text x="247.2" y="139.3">N.C.</text>
<text x="270.4" y="138.1">X2-5</text>
<text x="67.3" y="149.2">TLP291-GB.SE-T</text>
<text x="109.8" y="148">GND</text>
<text x="125.9" y="148">GND</text>
<text x="154.9" y="148.4">R94</text>
<text x="242.5" y="148">GND</text>
<text x="262.8" y="148">GND</text>
<text x="270.4" y="144.4">X2-4</text>
<text x="154.9" y="150.6">N.C.</text>
<text x="160" y="155">TP6</text>
<text x="146.2" y="165.7">GND</text>
</g>
<g font-size="2.5" fill="#f0f">
<text x="238.1" y="20.4">X4</text>
<text x="241.8" y="20.4">2-pin output connector</text>
</g>
<g font-size="2.1" fill="#808080">
<text x="90.5" y="47.3">4</text>
<text x="68.3" y="49.8">2</text>
<text x="68.3" y="52.4">3</text>
<text x="72.2" y="51">VCC</text>
<text x="72.2" y="53.5">MOT</text>
<text x="80.9" y="51">GATE1</text>
<text x="83.7" y="48.4">VD1</text>
<text x="90.5" y="49.8">1</text>
<text x="84.9" y="56">VS</text>
<text x="90.5" y="54.9">6</text>
<text x="68.3" y="62.5">7</text>
<text x="72.2" y="63.7">GND</text>
<text x="80.9" y="61.1">GATE2</text>
<text x="83.7" y="63.7">VD2</text>
<text x="90.5" y="62.5">5</text>
<text x="90.5" y="60">8</text>
<text x="61.8" y="103.7" transform="rotate(-90 61.8 103.7)">8</text>
<text x="225.7" y="110.8">7</text>
<text x="237.8" y="108.3">6</text>
<text x="237.8" y="113.3">5</text>
<text x="61.8" y="114.7" transform="rotate(-90 61.8 114.7)">4</text>
<text x="257.4" y="115.9" transform="rotate(-90 257.4 115.9)">E</text>
<text x="260.6" y="118.4">S</text>
<text x="257.4" y="123.1" transform="rotate(-90 257.4 123.1)">A</text>
<text x="101.3" y="131.1">1</text>
<text x="107.6" y="126" transform="rotate(-90 107.6 126)">8</text>
<text x="113.3" y="128.6">2</text>
<text x="187.6" y="128.6">1</text>
<text x="199.7" y="126">2</text>
<text x="199.7" y="131.1">3</text>
<text x="225.7" y="131.1">7</text>
<text x="237.8" y="128.6">6</text>
<text x="115.9" y="133.6">3</text>
<text x="237.8" y="133.6">5</text>
<text x="68.3" y="143.8">3</text>
<text x="68.3" y="138.7">4</text>
<text x="82.9" y="138.7">1</text>
<text x="82.9" y="143.8">2</text>
<text x="107.6" y="140.6" transform="rotate(-90 107.6 140.6)">4</text>
</g>
<g font-size="2" fill="#f0f">
<text x="245.2" y="24.3">Vout+ 1</text>
<text x="245.9" y="26.9">GND 2</text>
</g>
<g font-size="1.8" fill="#008080">
<text x="46.4" y="22.9">S_COMM/2.4A</text>
<text x="47.3" y="28">S2_OUT/2.4B</text>
<text x="183.5" y="29.3">POUT+</text>
<text x="252" y="29.3">PREG_OUT+</text>
<text x="261.4" y="49.6">GND</text>
<text x="38.1" y="81.3">S1_DOT_OUT/2.4A</text>
<text x="258.4" y="108">+2.5VREF</text>
<text x="20.9" y="121.9">FAULT/2.1A</text>
<text x="120" y="133.4">+2.5VREF</text>
<text x="21.6" y="138.4">COMP</text>
<text x="21.6" y="143.5">AGND</text>
</g>
<g font-size="1.8" fill="#f00">
<text x="21.6" y="32.4">Routing between the drain of the MOSFET and the IC5 pin must be particularly optimized</text>
<text x="21.6" y="35">Join GND traces to the IC5 VS input as shown on the schematic.</text>
<text x="21.6" y="37.5">Route traces between sync. MOSFETs and transformer outputs as short as possible</text>
<text x="255.7" y="139.1">Max. +2.5V</text>
<text x="21.6" y="149.2">Place OK3 as close as possible to IC3</text>
</g>
<g font-size="1.8" fill="#808080">
<text x="190.4" y="35">e.g. HPI0630-3</text>
<text x="202.4" y="35">R3</text>
<text x="205.2" y="35">or</text>
<text x="142.2" y="36.4">22R/2-3W</text>
<text x="190.4" y="36.9">IHLP2020CZE</text>
<text x="201.9" y="36.9">R3R3M11</text>
<text x="123.8" y="44.5">FDD86250-F085</text>
<text x="166.8" y="42.1">UVZ1J222MHD</text>
<text x="212.3" y="43.5">1u/100V</text>
<text x="219.9" y="43.5">100</text>
<text x="222.9" y="43.5">n/100V</text>
<text x="247.6" y="43.5">SM</text>
<text x="250.3" y="43.5">AJ58A-TR</text>
<text x="208.1" y="60.9" transform="rotate(-90 208.1 60.9)">HHXC630ARA330MHA0G</text>
<text x="119.3" y="75">FDD86250-F085</text>
<text x="142.2" y="74.8">22R/2-3W</text>
<text x="42.5" y="120.8" transform="rotate(-90 42.5 120.8)">WP934MD/LYLID</text>
<text x="55.2" y="120.8" transform="rotate(-90 55.2 120.8)">WP934MD/LYLID</text>
</g>
<g font-size="1.8" fill="#800000">
<text x="165.7" y="37.1" transform="rotate(-90 165.7 37.1)">+</text>
<text x="203.8" y="39.6" transform="rotate(-90 203.8 39.6)">+</text>
<text x="168.3" y="133.6" transform="rotate(-90 168.3 133.6)">+</text>
<text x="19" y="188.6">Licensed under the TAPR Open Hardware License (www.tapr.org/OHL)</text>
<text x="19" y="190.5">More info at https://www.envox.hr/eez</text>
<text x="19" y="192.4">Repository: https://github.com/eez-open/CF-DIC</text>
</g>
<text font-size="1.8" fill="#800080" x="170.8" y="138.4">Tant.</text>
</svg>
